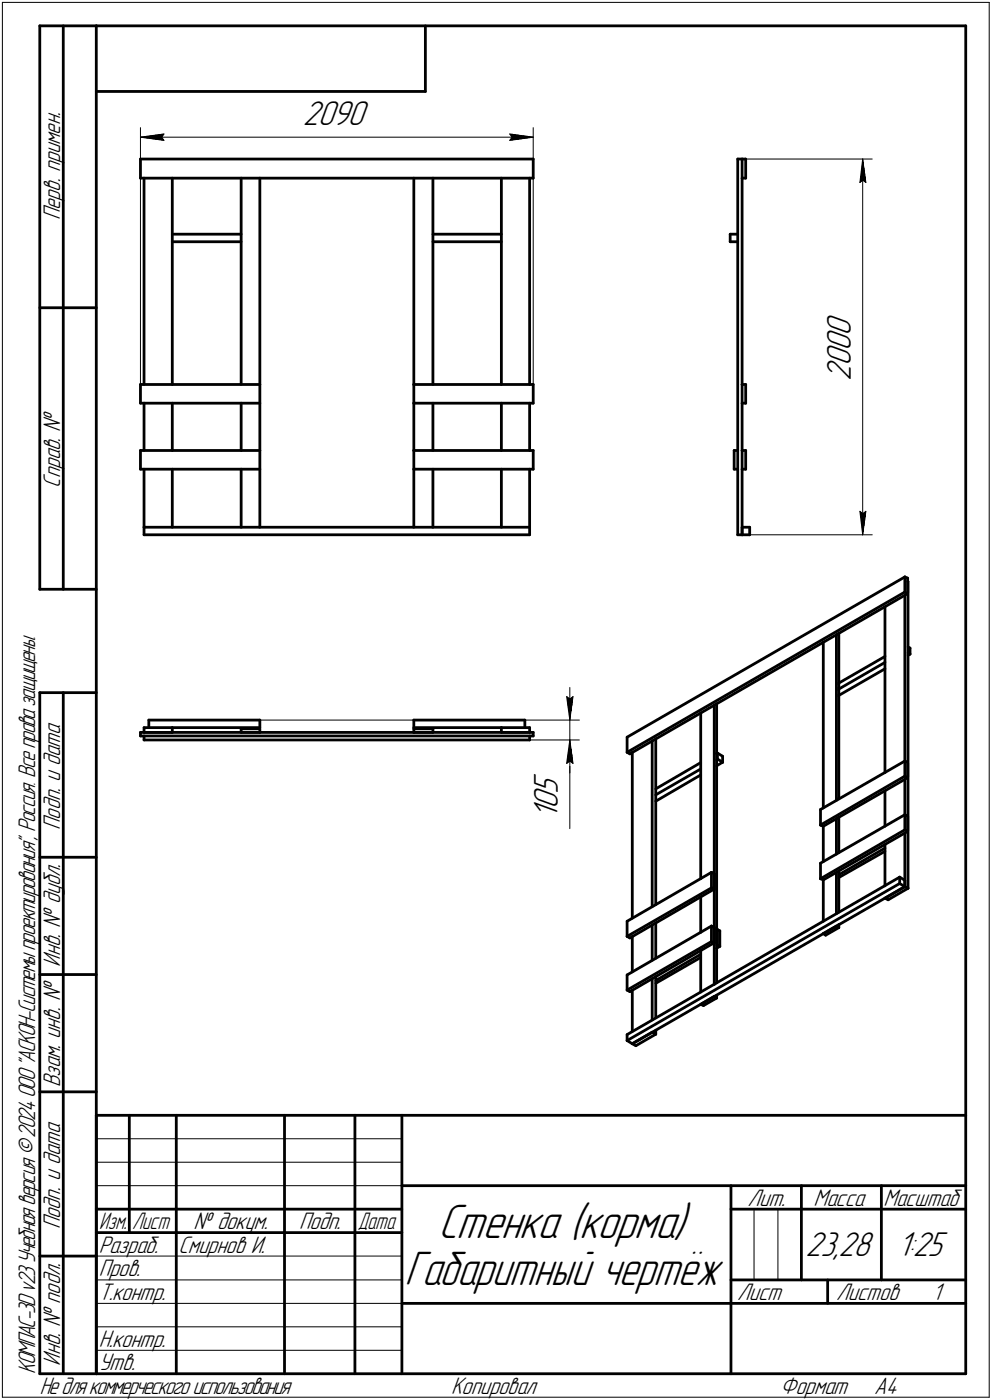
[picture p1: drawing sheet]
<svg xmlns="http://www.w3.org/2000/svg" width="211mm" height="298mm" viewBox="0 0 211 298" stroke-linecap="round" stroke-linejoin="round" font-family="sans-serif">
<g fill="none" stroke="#000" stroke-width=".59">
<path d="M8.5 5.5v120zM8.5 5.5h12zM13.5 5.5v120zM20.5 5.5v287zM20.5 5.5h185zM20.5 19.5h70zM90.5 5.5v14zM205.5 5.5v287zM29.9 33.9v4zM29.9 33.9h83.6zM29.9 37.9h83.6zM30.6 37.9v44z"/>
<path d="M36.7 37.9v44zM51.3 37.9v44zM55.3 37.9v44zM88.1 37.9v44zM92.1 37.9v44zM106.7 37.9v44zM112.7 37.9v44zM113.5 33.9v4zM157 33.9h.9zM157 33.9v80zM157.9 37.9v44zM157.9 33.9h.8z"/>
<path d="M157.9 33.9v4zM157.9 37.9h.8zM158.7 33.9v4zM36.7 51.5h14.6zM36.7 49.9h14.6zM92.1 51.5h14.6zM92.1 49.9h14.6zM155.4 51.5h1.6zM155.4 49.9v1.6zM155.4 49.9h1.6zM8.5 65.5h12zM29.9 95.9h25.4z"/>
<path d="M29.9 95.9v4zM29.9 99.9h25.4zM29.9 81.9h25.4zM29.9 81.9v4zM29.9 85.9h25.4zM30.6 99.9v12.4zM30.6 85.9v10zM36.7 85.9v10zM36.7 99.9v12.4zM51.3 99.9v12.4zM51.3 85.9v10zM55.3 95.9v4z"/>
<path d="M55.3 85.9v10zM55.3 99.9v12.4zM55.3 81.9v4zM88.1 99.9v12.4zM88.1 85.9v10zM88.1 95.9h25.4zM88.1 95.9v4zM88.1 99.9h25.4zM88.1 81.9h25.4zM88.1 81.9v4zM88.1 85.9h25.4zM92.1 85.9v10z"/>
<path d="M92.1 99.9v12.4zM106.7 99.9v12.4zM106.7 85.9v10zM112.7 85.9v10zM112.7 99.9v12.4zM113.5 95.9v4zM113.5 81.9v4zM156.2 99.9h.8zM156.2 95.9v4zM156.2 95.9h.8zM157.9 99.9v14zM157.9 85.9v10z"/>
<path d="M157.9 95.9v4zM157.9 99.9h.8zM157.9 95.9h.8zM157.9 81.9v4zM157.9 85.9h.8zM157.9 81.9h.8zM158.7 95.9v4zM158.7 81.9v4zM30.6 112.3h82.1zM30.6 113.9h82.1zM30.6 112.3v1.6zM112.7 112.3v1.6z"/>
<path d="M157 113.9h.9zM157.9 112.3v1.6zM157.9 113.9h1.6zM157.9 112.3h1.6zM159.5 112.3v1.6zM8.5 125.5h12zM175.2 136.7v35.3zM178 135.1v35.3zM178.5 134.8v35.3zM188.3 129.2v35.3zM192.5 126.7v35.4zM192.5 122.9l.6 .2z"/>
<path d="M192.5 122.9v3.2zM192.5 126.1l.6 .3zM193.1 123.8l.1 .1zM193.1 123.1v3.3zM193.2 123.9v65.2zM193.2 139.5l.4-.2zM193.2 139l.4 .3zM193.2 137.8l.4 .2zM193.6 138v1.3zM8.5 147.5v145zM8.5 147.5h12zM13.5 147.5v145z"/>
<path d="M29.9 156h83.6zM29.9 156.7h83.6zM29.9 156v.7zM30.6 154.9v1.1zM30.6 154.9h6.1zM30.6 156h6.1zM30.6 156.7v.9zM30.6 157.6h82.1zM31.7 153.3h23.6zM31.7 153.3v1.6zM36.7 154.9v1.1zM36.7 154.9h18.6z"/>
<path d="M51.3 155.2v.8zM51.3 155.2h4zM51.3 156h4zM55.3 153.3v1.6zM55.3 155.2v.8zM88.1 155.2v.8zM88.1 155.2h4zM88.1 156h4zM88.1 154.9h18.6zM88.1 153.3h23.6zM88.1 153.3v1.6zM92.1 155.2v.8z"/>
<path d="M106.7 154.9v1.1zM106.7 154.9h6zM106.7 156h6zM111.7 153.3v1.6zM112.7 154.9v1.1zM112.7 156.7v.9zM113.5 156v.7zM133.4 157v3.2zM133.4 157l59.1-34.1zM138.8 157.7v35.3zM139.5 157.3v35.3zM149.1 151.8v35.3z"/>
<path d="M152 150.1v59.5zM152.5 149.9v59.4zM178.5 146.7l9.8-5.6zM178.5 148.1l9.8-5.7zM178.5 145.5l9.8-5.7zM133.4 160.2l59.1-34.1zM133.4 160.2l.6 .3zM134 160.5l59.1-34.1zM134.5 160.2v35.3zM139.5 169.2l9.6-5.5zM139.5 170.6l9.6-5.6zM139.5 168l9.6-5.6z"/>
<path d="M152.5 163.1l1.3-.8zM152.5 160.4h.2zM152.7 161.6l-.2 .2zM152.7 161.6l1.1 .7zM152.7 160.4l1.1 .6zM152.7 160.4v1.2zM153.8 161v1.3zM174.6 172.4l17.9-10.3zM174.6 175.7l.6 .2zM174.6 172.4v3.3zM174.6 175.7l17.9-10.4zM175.2 175.9v7.6z"/>
<path d="M175.2 175.9l17.9-10.3zM178 174.3v7.6zM178.5 174v7.5zM188.3 179.8v8.8zM188.3 168.4v7.5zM192.5 165.9v7.6zM192.5 177.4v11.4zM192.5 173.5l.6 .2zM192.5 176.7l.6 .3zM192.5 173.5v3.2zM192.5 162.1l.6 .2zM192.5 165.3l.6 .3z"/>
<path d="M192.5 162.1v3.2zM193.1 173.7v3.3zM193.1 162.3v3.3zM8.5 182.5h12zM133.4 196.2l18-10.4zM133.4 199.4l.6 .3zM133.4 196.2v3.2zM133.4 199.4l18-10.3zM134 199.7l18-10.4zM134.5 199.4v7.5zM138.8 196.9v7.6zM139.5 196.5v7.5z"/>
<path d="M149.1 191v7.5zM151.4 197.2l.6 .3zM151.4 197.2v3.3zM151.4 185.8l.6 .3zM151.4 189.1l.6 .2zM151.4 185.8v3.3zM152 197.5v3.2zM152 186.1v3.2zM152.5 198h.2zM152.7 198v3.2zM152.7 198l.5 .2zM153.2 198.2v3.3z"/>
<path d="M174.6 183.8l17.9-10.3zM174.6 187.1l.6 .3zM174.6 183.8v3.3zM174.6 187.1l17.9-10.4zM175.2 198.8l2.8-1.6zM175.2 187.4v8.8zM175.2 198.8l.5 .3zM175.2 187.4l17.9-10.4zM175.7 199.1l2.8-1.6zM178 185.8v8.8zM178 197.2l.5 .3zM178.5 185.4v8.8z"/>
<path d="M178.5 196.8v.7zM178.5 186.9l9.8-5.6zM178.5 186.3l9.8-5.7zM188.3 191.3l.7 .3zM188.3 191.3l4.2-2.5zM189 191.6l4.2-2.5zM191.4 186.8l1.1 .7zM191.4 186.8v1.3zM191.4 188.1l1.1 .7zM192.5 188.8l.7 .3zM192.5 187.5v1.3zM8.5 207.5h12z"/>
<path d="M133.4 207.6l18-10.4zM133.4 210.8l.6 .4zM133.4 207.6v3.2zM133.4 210.8l18-10.3zM134 211.2l18-10.5zM134.5 210.8v8.8zM138.8 208.4v8.8zM138.8 219.8l.7 .4zM139.5 209.4l9.6-5.5zM139.5 208.8l9.6-5.6zM139.5 207.9v8.8zM139.5 219.4v.8z"/>
<path d="M149.1 213.9l2.9-1.7zM149.1 202.4v8.8zM149.1 213.9l.6 .2zM149.7 214.1l2.8-1.6zM151.4 200.5l.6 .2zM152 212.2l.5 .3zM152.5 201.9l.7-.4zM152.5 201.3l.2-.1zM152.5 211.9v.6zM152.7 201.2l.5 .3zM8.5 232.5h12zM20.5 237.5h185z"/>
<path d="M20.5 237.5v55zM27.5 237.5v25zM37.5 237.5v55zM60.5 237.5v55zM75.5 237.5v55zM85.5 237.5v55zM133.4 221.6l1.1 .6zM133.4 220.3l58-33.5zM133.4 221.6l58-33.5zM133.4 220.3v1.3zM134.5 222.2l.8 .5zM134.5 222.2l4.3-2.4z"/>
<path d="M134.5 222.2l58-33.4zM135.3 222.7l4.2-2.5zM20.5 257.5h65zM85.5 252.5h120zM155.5 252.5v40zM155.5 257.5h15zM170.5 252.5v20zM170.5 257.5h35zM187.5 252.5v20zM8.5 267.5h12zM20.5 262.5h65zM85.5 277.5h70z"/>
<path d="M155.5 277.5h50zM155.5 272.5h50zM176.1 272.5v5zM8.5 292.5h12zM20.5 292.5h185z"/>
</g>
<g fill="none" stroke="#000" stroke-width=".21">
<path d="M.5 .5v297zM.5 .5h210zM210.5 .5v297zM29.9 27.2v56.7zM29.9 29.2l5-.7zM29.9 29.2l5 .7zM29.9 29.2h83.6zM34.4 29.2l.5 .7zM34.9 28.5l-.5 .7zM108.5 29.9l5-.7zM108.5 28.5l.5 .7zM108.5 28.5l5 .7z"/>
<path d="M109 29.2l-.5 .7zM113.5 27.2v56.7zM158.3 33.9h27.3zM183 38.9l.6-.5zM183.6 33.9l.6 5zM183.6 38.4l.6 .5zM183.6 33.9l-.6 5zM183.6 33.9v80zM159.5 113.9h26.1zM183 108.9l.6 5zM183 108.9l.6 .5zM183.6 109.4l.6-.5z"/>
<path d="M184.2 108.9l-.6 5zM55.3 153.3h68zM112.7 157.6h10.6zM120.6 148.3l.6 .5zM120.6 148.3l.6 5zM121.2 157.6v5zM121.2 148.8l.7-.5zM121.2 146.4v6.9zM121.2 157.6l-.6 5zM121.2 157.6l.7 5zM121.2 157.6v7zM121.2 153.3v4.3z"/>
<path d="M121.9 148.3l-.7 5zM120.6 162.6l.6-.5zM121.2 162.6v13.8zM121.2 162.1l.7 .5zM20.5 247.5h65zM20.5 252.5h65zM20.5 242.5h65zM160.4 257.5v15zM165.5 257.5v15zM20.5 267.5h65zM20.5 272.5h65zM20.5 277.5h65z"/>
<path d="M.5 297.5h210zM20.5 282.5h65zM20.5 287.5h65z"/>
</g>
<g fill="#fff" stroke="#fff" stroke-width=".21">
<path d="M64.4 21.1h14.5zM64.4 21.2h14.5zM64.4 21.3h14.5zM64.4 21.3h14.5zM64.4 21.4h14.5zM64.4 21.5h14.5zM64.4 21.6h14.5zM64.4 21.7h14.5zM64.4 21.8h14.5zM64.4 21.8h14.5zM64.4 21.9h14.5zM64.4 22h14.5zM64.4 22.1h14.5zM64.4 22.2h14.5zM64.4 22.3h14.5zM64.4 22.4h14.5zM64.4 22.4h14.5zM64.4 22.5h14.5zM64.4 22.6h14.5zM64.4 22.7h14.5zM64.4 22.8h14.5zM64.4 22.9h14.5zM64.4 22.9h14.5zM64.4 23h14.5zM64.4 23.1h14.5zM64.4 23.2h14.5zM64.4 23.3h14.5zM64.4 23.4h14.5zM64.4 23.5h14.5zM64.4 23.5h14.5zM64.4 23.6h14.5zM64.4 23.7h14.5zM64.4 23.8h14.5zM64.4 23.9h14.5zM64.4 24h14.5zM64.4 24h14.5zM64.4 24.1h14.5zM64.4 24.2h14.5zM64.4 24.3h14.5zM64.4 24.4h14.5zM64.4 24.5h14.5zM64.4 24.6h14.5zM64.4 24.6h14.5zM64.4 24.7h14.5zM64.4 24.8h14.5zM64.4 24.9h14.5zM64.4 25h14.5zM64.4 25.1h14.5zM64.4 25.1h14.5zM64.4 25.2h14.5zM64.4 25.3h14.5zM64.4 25.4h14.5zM64.4 25.5h14.5zM64.4 25.6h14.5zM64.4 25.7h14.5zM64.4 25.7h14.5zM64.4 25.8h14.5zM64.4 25.9h14.5zM64.4 26h14.5zM64.4 26.1h14.5zM64.4 26.2h14.5zM64.4 26.2h14.5zM64.4 26.3h14.5zM64.4 26.4h14.5zM64.4 26.5h14.5zM64.4 26.6h14.5zM64.4 26.7h14.5zM64.4 26.8h14.5zM64.4 26.8h14.5zM64.4 26.9h14.5zM64.4 27h14.5zM64.4 27.1h14.5zM64.4 27.2h14.5zM64.4 27.3h14.5zM64.4 27.3h14.5zM64.4 27.4h14.5zM64.4 27.5h14.5zM64.4 27.6h14.5zM64.4 27.7h14.5zM64.4 27.8h14.5zM64.4 27.9h14.5zM64.4 27.9h14.5zM64.4 28h14.5zM64.4 28.1h14.5z"/>
<path d="M34.7 28.1h.7zM34 28.2h1.4zM33.2 28.3h2.2zM32.4 28.4h3zM31.7 28.4h3.7zM31.5 28.5h3.9zM31.3 28.6h4.1zM31.1 28.7h4.3zM30.9 28.8h4.5zM30.7 28.9h4.7zM30.5 29h4.9zM30.3 29h5.1zM30.1 29.1h5.3zM29.9 29.2h5.5zM30.1 29.3h5.3zM30.3 29.4h5.1zM30.5 29.5h4.9zM30.7 29.5h4.7zM30.9 29.6h4.5zM31.1 29.7h4.3zM31.3 29.8h4.1zM31.5 29.9h3.9zM31.7 30h3.7zM32.3 30.1h3.1zM32.9 30.1h2.5zM33.5 30.2h1.9zM34.2 30.3h1.2zM34.8 30.4h.6z"/>
<path d="M107.9 28.1h.8zM107.9 28.2h1.6zM107.9 28.3h2.3zM107.9 28.4h3.1zM107.9 28.4h3.8zM107.9 28.5h4zM107.9 28.6h4.2zM107.9 28.7h4.4zM107.9 28.8h4.6zM107.9 28.9h4.8zM107.9 29h5zM107.9 29h5.2zM107.9 29.1h5.4zM107.9 29.2h5.6zM107.9 29.3h5.4zM107.9 29.4h5.2zM107.9 29.5h5zM107.9 29.5h4.8zM107.9 29.6h4.6zM107.9 29.7h4.4zM107.9 29.8h4.2zM107.9 29.9h4zM107.9 30h3.8zM107.9 30.1h3.2zM107.9 30.1h2.6zM107.9 30.2h1.9zM107.9 30.3h1.3zM107.9 30.4h.7z"/>
<path d="M175.4 66.6h7.2zM175.4 66.7h7.2zM175.4 66.8h7.2zM175.4 66.9h7.2zM175.4 67h7.2zM175.4 67.1h7.2zM175.4 67.1h7.2zM175.4 67.2h7.2zM175.4 67.3h7.2zM175.4 67.4h7.2zM175.4 67.5h7.2zM175.4 67.6h7.2zM175.4 67.6h7.2zM175.4 67.7h7.2zM175.4 67.8h7.2zM175.4 67.9h7.2zM175.4 68h7.2zM175.4 68.1h7.2zM175.4 68.2h7.2zM175.4 68.2h7.2zM175.4 68.3h7.2zM175.4 68.4h7.2zM175.4 68.5h7.2zM175.4 68.6h7.2zM175.4 68.7h7.2zM175.4 68.7h7.2zM175.4 68.8h7.2zM175.4 68.9h7.2zM175.4 69h7.2zM175.4 69.1h7.2zM175.4 69.2h7.2zM175.4 69.3h7.2zM175.4 69.3h7.2zM175.4 69.4h7.2zM175.4 69.5h7.2zM175.4 69.6h7.2zM175.4 69.7h7.2zM175.4 69.8h7.2zM175.4 69.8h7.2zM175.4 69.9h7.2zM175.4 70h7.2zM175.4 70.1h7.2zM175.4 70.2h7.2zM175.4 70.3h7.2zM175.4 70.4h7.2zM175.4 70.4h7.2zM175.4 70.5h7.2zM175.4 70.6h7.2zM175.4 70.7h7.2zM175.4 70.8h7.2zM175.4 70.9h7.2zM175.4 71h7.2zM175.4 71h7.2zM175.4 71.1h7.2zM175.4 71.2h7.2zM175.4 71.3h7.2zM175.4 71.4h7.2zM175.4 71.5h7.2zM175.4 71.5h7.2zM175.4 71.6h7.2zM175.4 71.7h7.2zM175.4 71.8h7.2zM175.4 71.9h7.2zM175.4 72h7.2zM175.4 72.1h7.2zM175.4 72.1h7.2zM175.4 72.2h7.2zM175.4 72.3h7.2zM175.4 72.4h7.2zM175.4 72.5h7.2zM175.4 72.6h7.2zM175.4 72.6h7.2zM175.4 72.7h7.2zM175.4 72.8h7.2zM175.4 72.9h7.2zM175.4 73h7.2zM175.4 73.1h7.2zM175.4 73.2h7.2zM175.4 73.2h7.2zM175.4 73.3h7.2zM175.4 73.4h7.2zM175.4 73.5h7.2zM175.4 73.6h7.2zM175.4 73.7h7.2zM175.4 73.7h7.2zM175.4 73.8h7.2zM175.4 73.9h7.2zM175.4 74h7.2zM175.4 74.1h7.2zM175.4 74.2h7.2zM175.4 74.3h7.2zM175.4 74.3h7.2zM175.4 74.4h7.2zM175.4 74.5h7.2zM175.4 74.6h7.2zM175.4 74.7h7.2zM175.4 74.8h7.2zM175.4 74.8h7.2zM175.4 74.9h7.2zM175.4 75h7.2zM175.4 75.1h7.2zM175.4 75.2h7.2zM175.4 75.3h7.2zM175.4 75.4h7.2zM175.4 75.4h7.2zM175.4 75.5h7.2zM175.4 75.6h7.2zM175.4 75.7h7.2zM175.4 75.8h7.2zM175.4 75.9h7.2zM175.4 75.9h7.2zM175.4 76h7.2zM175.4 76.1h7.2zM175.4 76.2h7.2zM175.4 76.3h7.2zM175.4 76.4h7.2zM175.4 76.5h7.2zM175.4 76.5h7.2zM175.4 76.6h7.2zM175.4 76.7h7.2zM175.4 76.8h7.2zM175.4 76.9h7.2zM175.4 77h7.2zM175.4 77h7.2zM175.4 77.1h7.2zM175.4 77.2h7.2zM175.4 77.3h7.2zM175.4 77.4h7.2zM175.4 77.5h7.2zM175.4 77.6h7.2zM175.4 77.6h7.2zM175.4 77.7h7.2zM175.4 77.8h7.2zM175.4 77.9h7.2zM175.4 78h7.2zM175.4 78.1h7.2zM175.4 78.1h7.2zM175.4 78.2h7.2zM175.4 78.3h7.2zM175.4 78.4h7.2zM175.4 78.5h7.2zM175.4 78.6h7.2zM175.4 78.7h7.2zM175.4 78.7h7.2zM175.4 78.8h7.2zM175.4 78.9h7.2zM175.4 79h7.2zM175.4 79.1h7.2zM175.4 79.2h7.2zM175.4 79.2h7.2zM175.4 79.3h7.2zM175.4 79.4h7.2zM175.4 79.5h7.2zM175.4 79.6h7.2zM175.4 79.7h7.2zM175.4 79.8h7.2zM175.4 79.8h7.2zM175.4 79.9h7.2zM175.4 80h7.2zM175.4 80.1h7.2zM175.4 80.2h7.2zM175.4 80.3h7.2zM175.4 80.3h7.2zM175.4 80.4h7.2zM175.4 80.5h7.2zM175.4 80.6h7.2zM175.4 80.7h7.2zM175.4 80.8h7.2zM175.4 80.9h7.2zM175.4 80.9h7.2zM175.4 81h7.2z"/>
<path d="M182.4 108.4h2.4zM182.5 108.5h2.3zM182.5 108.5h2.3zM182.5 108.6h2.3zM182.5 108.7h2.3zM182.5 108.8h2.3zM182.5 108.9h2.3zM182.5 109h2.3zM182.5 109.1h2.2zM182.5 109.1h2.2zM182.5 109.2h2.2zM182.5 109.3h2.2zM182.5 109.4h2.2zM182.5 109.5h2.2zM182.5 109.6h2.2zM182.6 109.6h2.1zM182.6 109.7h2.1zM182.6 109.8h2.1zM182.6 109.9h2.1zM182.6 110h2.1zM182.6 110.1h2.1zM182.6 110.2h2.1zM182.6 110.2h2zM182.7 110.3h1.9zM182.7 110.4h1.9zM182.7 110.5h1.9zM182.7 110.6h1.9zM182.7 110.7h1.9zM182.7 110.7h1.9zM182.7 110.8h1.9zM182.8 110.9h1.7zM182.8 111h1.7zM182.8 111.1h1.7zM182.8 111.2h1.7zM182.8 111.3h1.7zM182.8 111.3h1.7zM182.8 111.4h1.7zM182.9 111.5h1.5zM182.9 111.6h1.5zM182.9 111.7h1.5zM182.9 111.8h1.5zM182.9 111.8h1.5zM182.9 111.9h1.5zM182.9 112h1.5zM182.9 112.1h1.4zM183 112.2h1.3zM183 112.3h1.3zM183 112.4h1.2zM183 112.4h1.2zM183 112.5h1.1zM183.1 112.6h1zM183.1 112.7h1zM183.2 112.8h.9zM183.2 112.9h.9zM183.2 112.9h.8zM183.3 113h.7zM183.3 113.1h.6zM183.3 113.2h.6zM183.4 113.3h.4zM183.4 113.4h.4zM183.5 113.5h.3zM183.5 113.5h.2zM183.5 113.6h.2z"/>
<path d="M183.5 34.1h.2zM183.5 34.2h.2zM183.5 34.3h.3zM183.4 34.4h.4zM183.4 34.5h.4zM183.3 34.5h.6zM183.3 34.6h.6zM183.3 34.7h.7zM183.2 34.8h.8zM183.2 34.9h.9zM183.2 35h.9zM183.1 35.1h1zM183.1 35.1h1zM183 35.2h1.1zM183 35.3h1.2zM183 35.4h1.2zM183 35.5h1.3zM183 35.6h1.3zM182.9 35.6h1.4zM182.9 35.7h1.5zM182.9 35.8h1.5zM182.9 35.9h1.5zM182.9 36h1.5zM182.9 36.1h1.5zM182.9 36.2h1.5zM182.9 36.2h1.5zM182.8 36.3h1.7zM182.8 36.4h1.7zM182.8 36.5h1.7zM182.8 36.6h1.7zM182.8 36.7h1.7zM182.8 36.7h1.7zM182.8 36.8h1.7zM182.7 36.9h1.9zM182.7 37h1.9zM182.7 37.1h1.9zM182.7 37.2h1.9zM182.7 37.3h1.9zM182.7 37.3h1.9zM182.7 37.4h1.9zM182.6 37.5h2zM182.6 37.6h2.1zM182.6 37.7h2.1zM182.6 37.8h2.1zM182.6 37.8h2.1zM182.6 37.9h2.1zM182.6 38h2.1zM182.6 38.1h2.1zM182.5 38.2h2.2zM182.5 38.3h2.2zM182.5 38.4h2.2zM182.5 38.4h2.2zM182.5 38.5h2.2zM182.5 38.6h2.2zM182.5 38.7h2.2zM182.5 38.8h2.3zM182.5 38.9h2.3zM182.5 38.9h2.3zM182.5 39h2.3zM182.5 39.1h2.3zM182.5 39.2h2.3zM182.5 39.3h2.3z"/>
<path d="M113.1 164.6h7.1zM113.1 164.7h7.1zM113.1 164.8h7.1zM113.1 164.8h7.1zM113.1 164.9h7.1zM113.1 165h7.1zM113.1 165.1h7.1zM113.1 165.2h7.1zM113.1 165.3h7.1zM113.1 165.4h7.1zM113.1 165.4h7.1zM113.1 165.5h7.1zM113.1 165.6h7.1zM113.1 165.7h7.1zM113.1 165.8h7.1zM113.1 165.9h7.1zM113.1 165.9h7.1zM113.1 166h7.1zM113.1 166.1h7.1zM113.1 166.2h7.1zM113.1 166.3h7.1zM113.1 166.4h7.1zM113.1 166.5h7.1zM113.1 166.5h7.1zM113.1 166.6h7.1zM113.1 166.7h7.1zM113.1 166.8h7.1zM113.1 166.9h7.1zM113.1 167h7.1zM113.1 167h7.1zM113.1 167.1h7.1zM113.1 167.2h7.1zM113.1 167.3h7.1zM113.1 167.4h7.1zM113.1 167.5h7.1zM113.1 167.6h7.1zM113.1 167.6h7.1zM113.1 167.7h7.1zM113.1 167.8h7.1zM113.1 167.9h7.1zM113.1 168h7.1zM113.1 168.1h7.1zM113.1 168.1h7.1zM113.1 168.2h7.1zM113.1 168.3h7.1zM113.1 168.4h7.1zM113.1 168.5h7.1zM113.1 168.6h7.1zM113.1 168.7h7.1zM113.1 168.7h7.1zM113.1 168.8h7.1zM113.1 168.9h7.1zM113.1 169h7.1zM113.1 169.1h7.1zM113.1 169.2h7.1zM113.1 169.2h7.1zM113.1 169.3h7.1zM113.1 169.4h7.1zM113.1 169.5h7.1zM113.1 169.6h7.1zM113.1 169.7h7.1zM113.1 169.8h7.1zM113.1 169.8h7.1zM113.1 169.9h7.1zM113.1 170h7.1zM113.1 170.1h7.1zM113.1 170.2h7.1zM113.1 170.3h7.1zM113.1 170.3h7.1zM113.1 170.4h7.1zM113.1 170.5h7.1zM113.1 170.6h7.1zM113.1 170.7h7.1zM113.1 170.8h7.1zM113.1 170.9h7.1zM113.1 170.9h7.1zM113.1 171h7.1zM113.1 171.1h7.1zM113.1 171.2h7.1zM113.1 171.3h7.1zM113.1 171.4h7.1zM113.1 171.4h7.1zM113.1 171.5h7.1zM113.1 171.6h7.1zM113.1 171.7h7.1zM113.1 171.8h7.1zM113.1 171.9h7.1zM113.1 172h7.1zM113.1 172h7.1zM113.1 172.1h7.1zM113.1 172.2h7.1zM113.1 172.3h7.1zM113.1 172.4h7.1zM113.1 172.5h7.1zM113.1 172.6h7.1zM113.1 172.6h7.1zM113.1 172.7h7.1zM113.1 172.8h7.1zM113.1 172.9h7.1zM113.1 173h7.1zM113.1 173.1h7.1zM113.1 173.1h7.1zM113.1 173.2h7.1zM113.1 173.3h7.1zM113.1 173.4h7.1zM113.1 173.5h7.1zM113.1 173.6h7.1zM113.1 173.7h7.1zM113.1 173.7h7.1zM113.1 173.8h7.1zM113.1 173.9h7.1zM113.1 174h7.1zM113.1 174.1h7.1zM113.1 174.2h7.1zM113.1 174.2h7.1zM113.1 174.3h7.1z"/>
<path d="M120.1 147.8h2.4zM120.1 147.9h2.4zM120.1 148h2.4zM120.1 148.1h2.4zM120.1 148.2h2.4zM120.1 148.3h2.4zM120.1 148.3h2.4zM120.1 148.4h2.4zM120.1 148.5h2.3zM120.2 148.6h2.2zM120.2 148.7h2.2zM120.2 148.8h2.2zM120.2 148.8h2.2zM120.2 148.9h2.2zM120.2 149h2.2zM120.2 149.1h2.1zM120.2 149.2h2.1zM120.2 149.3h2.1zM120.3 149.4h2zM120.3 149.4h2zM120.3 149.5h2zM120.3 149.6h2zM120.3 149.7h2zM120.3 149.8h2zM120.3 149.9h2zM120.3 149.9h2zM120.3 150h2zM120.4 150.1h1.9zM120.4 150.2h1.9zM120.4 150.3h1.9zM120.4 150.4h1.8zM120.4 150.5h1.8zM120.4 150.5h1.8zM120.4 150.6h1.8zM120.4 150.7h1.8zM120.4 150.8h1.8zM120.5 150.9h1.7zM120.5 151h1.6zM120.5 151h1.6zM120.5 151.1h1.6zM120.5 151.2h1.6zM120.5 151.3h1.6zM120.5 151.4h1.6zM120.5 151.5h1.6zM120.5 151.6h1.5zM120.6 151.6h1.4zM120.6 151.7h1.4zM120.6 151.8h1.3zM120.6 151.9h1.3zM120.7 152h1.1zM120.7 152.1h1.1zM120.7 152.1h1.1zM120.8 152.2h1zM120.8 152.3h1zM120.9 152.4h.8zM120.9 152.5h.8zM121 152.6h.6zM121 152.7h.6zM121 152.7h.5zM121.1 152.8h.4zM121.1 152.9h.4zM121.2 153h.2zM121.2 153.1h.2z"/>
<path d="M121.2 157.8h.2zM121.2 157.9h.2zM121.1 158h.4zM121.1 158.1h.4zM121 158.2h.5zM121 158.2h.6zM121 158.3h.6zM120.9 158.4h.8zM120.9 158.5h.8zM120.8 158.6h1zM120.8 158.7h1zM120.7 158.7h1.1zM120.7 158.8h1.1zM120.7 158.9h1.1zM120.6 159h1.3zM120.6 159.1h1.3zM120.6 159.2h1.4zM120.6 159.3h1.4zM120.5 159.3h1.5zM120.5 159.4h1.6zM120.5 159.5h1.6zM120.5 159.6h1.6zM120.5 159.7h1.6zM120.5 159.8h1.6zM120.5 159.9h1.6zM120.5 159.9h1.6zM120.5 160h1.7zM120.4 160.1h1.8zM120.4 160.2h1.8zM120.4 160.3h1.8zM120.4 160.4h1.8zM120.4 160.4h1.8zM120.4 160.5h1.8zM120.4 160.6h1.9zM120.4 160.7h1.9zM120.4 160.8h1.9zM120.3 160.9h2zM120.3 161h2zM120.3 161h2zM120.3 161.1h2zM120.3 161.2h2zM120.3 161.3h2zM120.3 161.4h2zM120.3 161.5h2zM120.3 161.5h2zM120.2 161.6h2.1zM120.2 161.7h2.1zM120.2 161.8h2.1zM120.2 161.9h2.2zM120.2 162h2.2zM120.2 162.1h2.2zM120.2 162.1h2.2zM120.2 162.2h2.2zM120.2 162.3h2.2zM120.1 162.4h2.3zM120.1 162.5h2.4zM120.1 162.6h2.4zM120.1 162.6h2.4zM120.1 162.7h2.4zM120.1 162.8h2.4zM120.1 162.9h2.4zM120.1 163h2.4z"/>
</g>
<g fill="#000" stroke="#000" stroke-width=".21">
<path d="M29.9 29.2h4.5zM30.6 29.3h3.9zM31.2 29.4h3.3zM31.8 29.5h2.8zM32.4 29.5h2.2zM33 29.6h1.7zM33.7 29.7h1.1zM34.3 29.8h.6z"/>
<path d="M34.3 28.6h.6zM33.7 28.7h1.1zM33 28.8h1.7zM32.4 28.9h2.2zM31.8 29h2.8zM31.2 29h3.3zM30.6 29.1h3.9z"/>
<path d="M108.5 28.6h.6zM108.6 28.7h1.1zM108.7 28.8h1.7zM108.7 28.9h2.3zM108.8 29h2.8zM108.9 29h3.4zM109 29.1h3.9z"/>
<path d="M109 29.2h4.5zM109 29.3h3.9zM108.9 29.4h3.4zM108.8 29.5h2.8zM108.7 29.5h2.3zM108.7 29.6h1.7zM108.6 29.7h1.1zM108.5 29.8h.6z"/>
<path d="M183.4 35.3h.2zM183.4 35.4h.2zM183.4 35.5h.2zM183.4 35.6h.2zM183.4 35.6h.2zM183.4 35.7h.2zM183.4 35.8h.2zM183.4 35.9h.2zM183.4 36h.2zM183.3 36.1h.3zM183.3 36.2h.3zM183.3 36.2h.3zM183.3 36.3h.3zM183.3 36.4h.3zM183.3 36.5h.3zM183.3 36.6h.3zM183.3 36.7h.3zM183.2 36.7h.4zM183.2 36.8h.4zM183.2 36.9h.4zM183.2 37h.4zM183.2 37.1h.4zM183.2 37.2h.4zM183.2 37.3h.4zM183.2 37.3h.4zM183.2 37.4h.4zM183.1 37.5h.5zM183.1 37.6h.5zM183.1 37.7h.5zM183.1 37.8h.5zM183.1 37.8h.5zM183.1 37.9h.5zM183.1 38h.5zM183.1 38.1h.5zM183 38.2h.6zM183 38.3h.6zM183 38.4h.6zM183 38.4h.5zM183 38.5h.4zM183 38.6h.3zM183 38.7h.2z"/>
<path d="M183.6 34.5h.1zM183.6 34.6h.1zM183.6 34.7h.1zM183.6 34.8h.1zM183.6 34.9h.1zM183.6 35h.1zM183.6 35.1h.1zM183.6 35.1h.2zM183.6 35.2h.2zM183.6 35.3h.2zM183.6 35.4h.2zM183.6 35.5h.2zM183.6 35.6h.2zM183.6 35.6h.2zM183.6 35.7h.2zM183.6 35.8h.3zM183.6 35.9h.3zM183.6 36h.3zM183.6 36.1h.3zM183.6 36.2h.3zM183.6 36.2h.3zM183.6 36.3h.3zM183.6 36.4h.4zM183.6 36.5h.4zM183.6 36.6h.4zM183.6 36.7h.4zM183.6 36.7h.4zM183.6 36.8h.4zM183.6 36.9h.4zM183.6 37h.5zM183.6 37.1h.5zM183.6 37.2h.5zM183.6 37.3h.5zM183.6 37.3h.5zM183.6 37.4h.5zM183.6 37.5h.5zM183.6 37.6h.5zM183.6 37.7h.5zM183.6 37.8h.5zM183.6 37.8h.5zM183.6 37.9h.5zM183.6 38h.5zM183.6 38.1h.5zM183.6 38.2h.5zM183.6 38.3h.6zM183.6 38.4h.6zM183.7 38.4h.5zM183.8 38.5h.4zM183.9 38.6h.3zM184.1 38.7h.1z"/>
<path d="M183 109.1h.2zM183 109.1h.3zM183 109.2h.4zM183 109.3h.5zM183 109.4h.6zM183 109.5h.6zM183 109.6h.6zM183.1 109.6h.5zM183.1 109.7h.5zM183.1 109.8h.5zM183.1 109.9h.5zM183.1 110h.5zM183.1 110.1h.5zM183.1 110.2h.5zM183.1 110.2h.5zM183.2 110.3h.4zM183.2 110.4h.4zM183.2 110.5h.4zM183.2 110.6h.4zM183.2 110.7h.4zM183.2 110.7h.4zM183.2 110.8h.4zM183.2 110.9h.4zM183.2 111h.4zM183.3 111.1h.3zM183.3 111.2h.3zM183.3 111.3h.3zM183.3 111.3h.3zM183.3 111.4h.3zM183.3 111.5h.3zM183.3 111.6h.3zM183.3 111.7h.3zM183.4 111.8h.2zM183.4 111.8h.2zM183.4 111.9h.2zM183.4 112h.2zM183.4 112.1h.2zM183.4 112.2h.2zM183.4 112.3h.2zM183.4 112.4h.2zM183.4 112.4h.2z"/>
<path d="M184.1 109.1h.1zM183.9 109.1h.3zM183.8 109.2h.4zM183.7 109.3h.5zM183.6 109.4h.6zM183.6 109.5h.6zM183.6 109.6h.5zM183.6 109.6h.5zM183.6 109.7h.5zM183.6 109.8h.5zM183.6 109.9h.5zM183.6 110h.5zM183.6 110.1h.5zM183.6 110.2h.5zM183.6 110.2h.5zM183.6 110.3h.5zM183.6 110.4h.5zM183.6 110.5h.5zM183.6 110.6h.5zM183.6 110.7h.5zM183.6 110.7h.5zM183.6 110.8h.4zM183.6 110.9h.4zM183.6 111h.4zM183.6 111.1h.4zM183.6 111.2h.4zM183.6 111.3h.4zM183.6 111.3h.4zM183.6 111.4h.3zM183.6 111.5h.3zM183.6 111.6h.3zM183.6 111.7h.3zM183.6 111.8h.3zM183.6 111.8h.3zM183.6 111.9h.3zM183.6 112h.2zM183.6 112.1h.2zM183.6 112.2h.2zM183.6 112.3h.2zM183.6 112.4h.2zM183.6 112.4h.2zM183.6 112.5h.2zM183.6 112.6h.2zM183.6 112.7h.1zM183.6 112.8h.1zM183.6 112.9h.1zM183.6 112.9h.1zM183.6 113h.1zM183.6 113.1h.1zM183.6 113.2h.1z"/>
<path d="M120.6 148.5h.2zM120.6 148.6h.3zM120.6 148.7h.5zM120.6 148.8h.6zM120.6 148.8h.6zM120.6 148.9h.6zM120.7 149h.5zM120.7 149.1h.5zM120.7 149.2h.5zM120.7 149.3h.5zM120.7 149.4h.5zM120.7 149.4h.5zM120.7 149.5h.5zM120.8 149.6h.4zM120.8 149.7h.4zM120.8 149.8h.4zM120.8 149.9h.4zM120.8 149.9h.4zM120.8 150h.4zM120.8 150.1h.4zM120.8 150.2h.4zM120.9 150.3h.3zM120.9 150.4h.3zM120.9 150.5h.3zM120.9 150.5h.3zM120.9 150.6h.3zM120.9 150.7h.3zM120.9 150.8h.3zM121 150.9h.2zM121 151h.2zM121 151h.2zM121 151.1h.2zM121 151.2h.2zM121 151.3h.2zM121 151.4h.2zM121.1 151.5h.1zM121.1 151.6h.1zM121.1 151.6h.1zM121.1 151.7h.1zM121.1 151.8h.1zM121.1 151.9h.1zM121.1 152h.1zM121.1 152.1h.1z"/>
<path d="M121.1 158.8h.1zM121.1 158.9h.1zM121.1 159h.1zM121.1 159.1h.1zM121.1 159.2h.1zM121.1 159.3h.1zM121.1 159.3h.1zM121.1 159.4h.1zM121 159.5h.2zM121 159.6h.2zM121 159.7h.2zM121 159.8h.2zM121 159.9h.2zM121 159.9h.2zM121 160h.2zM120.9 160.1h.3zM120.9 160.2h.3zM120.9 160.3h.3zM120.9 160.4h.3zM120.9 160.4h.3zM120.9 160.5h.3zM120.9 160.6h.3zM120.8 160.7h.4zM120.8 160.8h.4zM120.8 160.9h.4zM120.8 161h.4zM120.8 161h.4zM120.8 161.1h.4zM120.8 161.2h.4zM120.8 161.3h.4zM120.7 161.4h.5zM120.7 161.5h.5zM120.7 161.5h.5zM120.7 161.6h.5zM120.7 161.7h.5zM120.7 161.8h.5zM120.7 161.9h.5zM120.6 162h.6zM120.6 162.1h.6zM120.6 162.1h.6zM120.6 162.2h.5zM120.6 162.3h.3zM120.6 162.4h.2z"/>
<path d="M121.2 158.2h.2zM121.2 158.3h.2zM121.2 158.4h.2zM121.2 158.5h.2zM121.2 158.6h.2zM121.2 158.7h.2zM121.2 158.7h.2zM121.2 158.8h.3zM121.2 158.9h.3zM121.2 159h.3zM121.2 159.1h.3zM121.2 159.2h.3zM121.2 159.3h.3zM121.2 159.3h.3zM121.2 159.4h.3zM121.2 159.5h.4zM121.2 159.6h.4zM121.2 159.7h.4zM121.2 159.8h.4zM121.2 159.9h.4zM121.2 159.9h.4zM121.2 160h.4zM121.2 160.1h.5zM121.2 160.2h.5zM121.2 160.3h.5zM121.2 160.4h.5zM121.2 160.4h.5zM121.2 160.5h.5zM121.2 160.6h.5zM121.2 160.7h.6zM121.2 160.8h.6zM121.2 160.9h.6zM121.2 161h.6zM121.2 161h.6zM121.2 161.1h.6zM121.2 161.2h.6zM121.2 161.3h.6zM121.2 161.4h.6zM121.2 161.5h.6zM121.2 161.5h.6zM121.2 161.6h.6zM121.2 161.7h.6zM121.2 161.8h.6zM121.2 161.9h.6zM121.2 162h.7zM121.2 162.1h.7zM121.4 162.1h.5zM121.5 162.2h.4zM121.6 162.3h.3zM121.8 162.4h.1z"/>
<path d="M121.8 148.5h.1zM121.6 148.6h.3zM121.5 148.7h.4zM121.4 148.8h.5zM121.2 148.8h.7zM121.2 148.9h.7zM121.2 149h.6zM121.2 149.1h.6zM121.2 149.2h.6zM121.2 149.3h.6zM121.2 149.4h.6zM121.2 149.4h.6zM121.2 149.5h.6zM121.2 149.6h.6zM121.2 149.7h.6zM121.2 149.8h.6zM121.2 149.9h.6zM121.2 149.9h.6zM121.2 150h.6zM121.2 150.1h.6zM121.2 150.2h.6zM121.2 150.3h.5zM121.2 150.4h.5zM121.2 150.5h.5zM121.2 150.5h.5zM121.2 150.6h.5zM121.2 150.7h.5zM121.2 150.8h.5zM121.2 150.9h.4zM121.2 151h.4zM121.2 151h.4zM121.2 151.1h.4zM121.2 151.2h.4zM121.2 151.3h.4zM121.2 151.4h.4zM121.2 151.5h.3zM121.2 151.6h.3zM121.2 151.6h.3zM121.2 151.7h.3zM121.2 151.8h.3zM121.2 151.9h.3zM121.2 152h.3zM121.2 152.1h.3zM121.2 152.1h.2zM121.2 152.2h.2zM121.2 152.3h.2zM121.2 152.4h.2zM121.2 152.5h.2zM121.2 152.6h.2zM121.2 152.7h.2z"/>
</g>
<g font-size="10.9">
<text x="93.2" y="263.5">Стенка (корма)</text>
<text x="86.1" y="273.5">Габаритный чертёж</text>
</g>
<g font-size="7.8">
<text x="64.4" y="26.7">2090</text>
<text x="181.1" y="71.6" transform="rotate(-90 181.1 71.6)">0</text>
<text x="181.1" y="78" transform="rotate(-90 181.1 78)">0</text>
<text x="181.1" y="74.8" transform="rotate(-90 181.1 74.8)">0</text>
<text x="181.1" y="81.1" transform="rotate(-90 181.1 81.1)">2</text>
<text x="118.7" y="172.3" transform="rotate(-90 118.7 172.3)">0</text>
<text x="118.7" y="169.2" transform="rotate(-90 118.7 169.2)">5</text>
<text x="118.7" y="174.5" transform="rotate(-90 118.7 174.5)">1</text>
<text x="171.4" y="267.5">23,28</text>
<text x="191" y="267.5">1:25</text>
</g>
<g font-size="5.4">
<text x="12.8" y="46.9" transform="rotate(-90 12.8 46.9)">Перв. примен.</text>
<text x="12.8" y="103.8" transform="rotate(-90 12.8 103.8)">Справ. №</text>
<text x="12.8" y="176.7" transform="rotate(-90 12.8 176.7)">Подп. и дата</text>
<text x="12.8" y="205.8" transform="rotate(-90 12.8 205.8)">Инв. № дубл.</text>
<text x="12.8" y="231.6" transform="rotate(-90 12.8 231.6)">Взам. инв. №</text>
<text x="159.1" y="256.8">Лит.</text>
<text x="173.1" y="256.8">Масса</text>
<text x="188" y="256.8">Масштаб</text>
<text x="12.8" y="261.7" transform="rotate(-90 12.8 261.7)">Подп. и дата</text>
<text x="41.2" y="261.8">№ докум.</text>
<text x="63.6" y="261.8">Подп.</text>
<text x="21" y="266.8">Разраб.</text>
<text x="38" y="266.8">Смирнов И.</text>
<text x="21" y="271.8">Пров.</text>
<text x="21" y="276.8">Т.контр.</text>
<text x="156.9" y="276.8">Лист</text>
<text x="177.9" y="276.8">Листов</text>
<text x="198.4" y="276.8">1</text>
<text x="21" y="286.8">Н.контр.</text>
<text x="7.5" y="292.5" transform="rotate(-90 7.5 292.5)">КОМПАС-3Dv23Учебнаяверсия©2024ООО&quot;АСКОН-Системыпроектирования&quot;, Россия. Всеправазащищены.</text>
<text x="12.8" y="290.8" transform="rotate(-90 12.8 290.8)">Инв. № подл.</text>
<text x="21" y="291.8">Утв.</text>
<text x="8.5" y="296.7">Недлякоммерческогоиспользования</text>
<text x="96" y="296.8">Копировал</text>
<text x="166" y="296.8">Формат</text>
<text x="186" y="296.8">A4</text>
</g>
<g font-size="5.3">
<text x="21.1" y="261.8">Изм.</text>
<text x="28.1" y="261.8">Лист</text>
<text x="76.1" y="261.8">Дата</text>
</g>
</svg>
